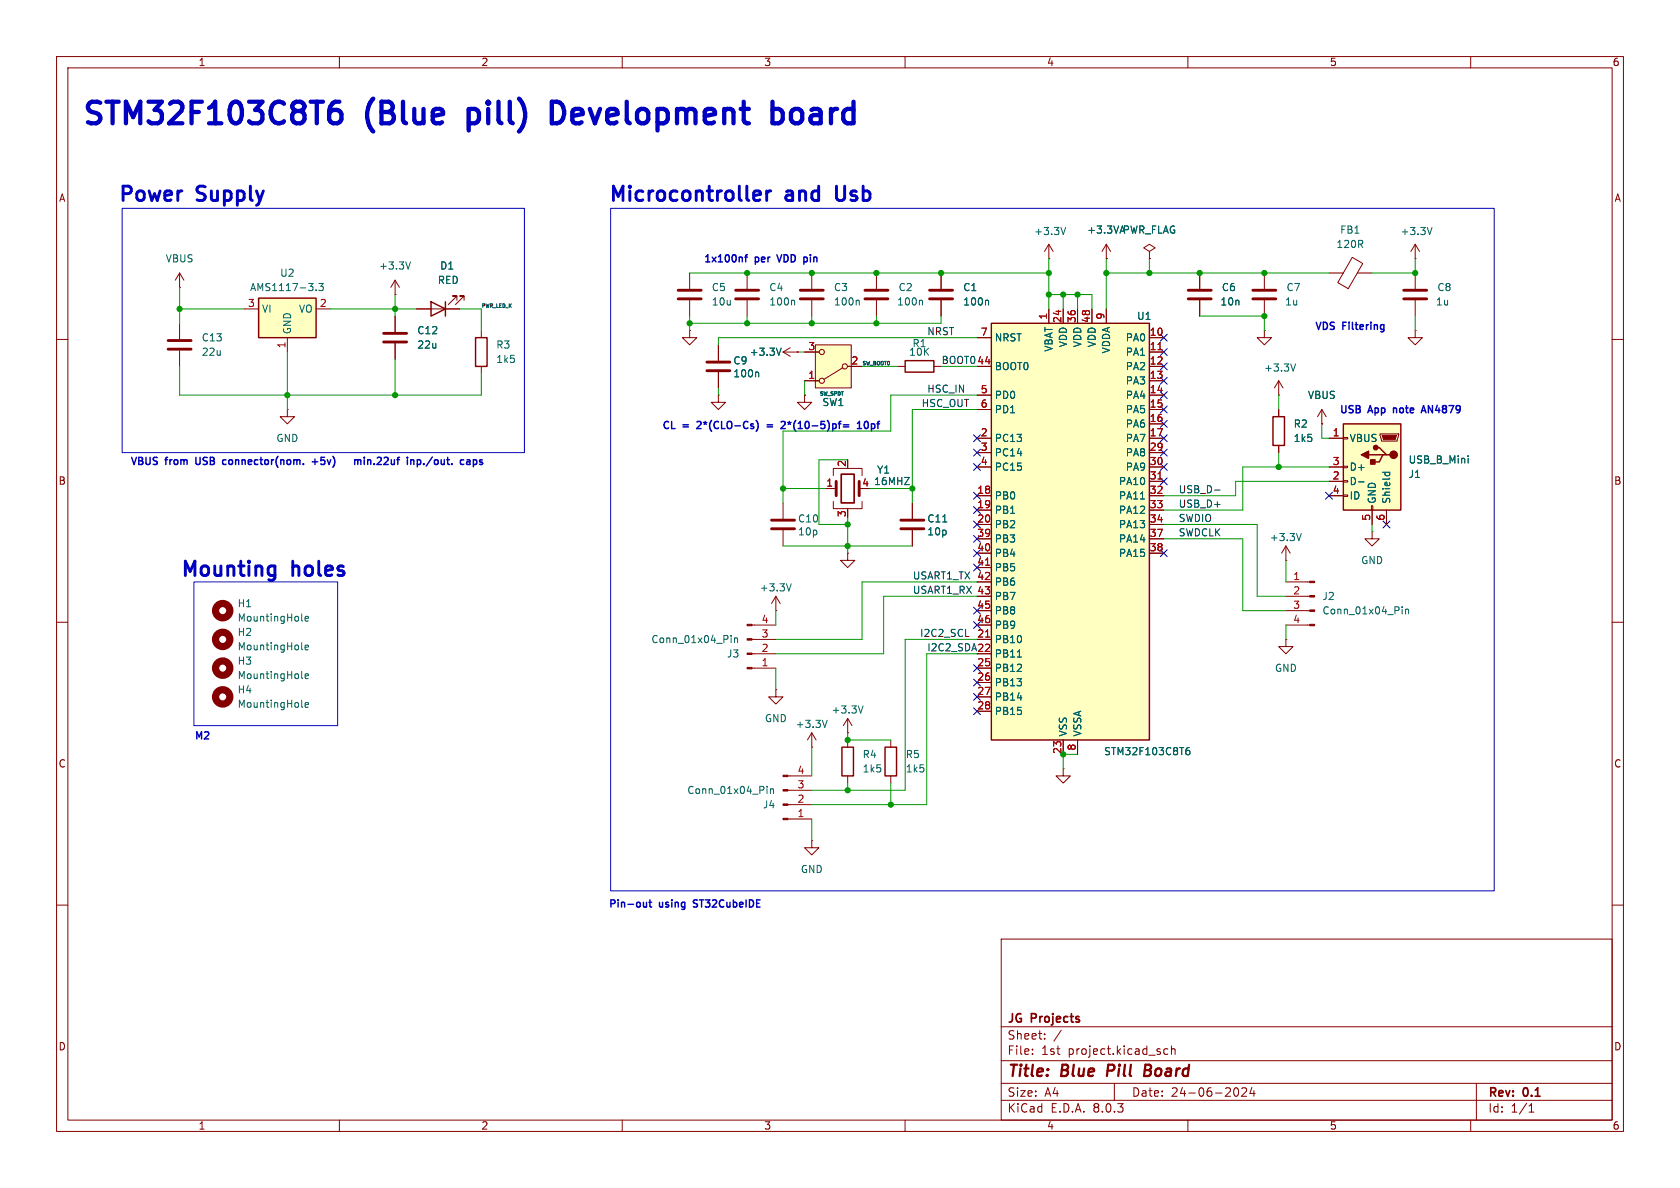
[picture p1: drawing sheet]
<svg xmlns="http://www.w3.org/2000/svg" width="297mm" height="210mm" viewBox="0 0 297 210" stroke-linecap="round" stroke-linejoin="round" font-family="sans-serif">
<g fill="none" stroke="#840000" stroke-width=".18">
<path d="M10 10h277v190h-277zM12 12h273v186h-273zM60 10v2M110 10v2M160 10v2M210 10v2M260 10v2M10 60h2M250.2 45.7h.1M250.2 43.2l-.8 1.3M250.2 43.2v2.5M250.2 43.2l.8 1.3"/>
<path d="M285 60h2M142.2 69.9v1.2h1.3l-1.3 1.3-1.2-1.3h1.2M142.2 69.9h.1M138.4 88.9v2.8M138.4 93.7v2.8M10 110h2M285 110h2M10 160h2M285 160h2M177 166h108v32h-108zM60 198v2M110 198v2"/>
<path d="M160 198v2M177 194.5h108M177 191.5h108M177 187.5h108M177 181.5h108M182.5 186.3v.1M182.5 185.5v.1M184.7 183.6v.1M184.7 182.8v.1M187.6 182.1l-1.3 2M197 191.5v3M206.5 185.5l-.5-.1-.3 .3v.4l.2 .2h.6"/>
<path d="M207.1 185.5l.2-.1 .4 .1v.9M207.1 184.9v1.5M210 198v2M218.3 192.4l.2-.1a.81 .81 0 0 1 .5 .6 .81 .81 0 0 1-.3 .8h-.4M219.5 192.4l.6-.1 .2 .1 .1 .3-.9 1.1h.9M221.3 192.2l-.3 1.1h.9M221.7 192.8v1M260 198v2M261 191.5v6.5M270.3 196.6h.9M270.3 195.5l.4-.4v1.5"/>
</g>
<path d="M195.9 188.2l-.2 2M202.4 189.2h.7M203.1 189.2l.2 .1M203.2 188.2h-.7l-.2 2 .9-.1M203.3 189.1l-.2 .1" fill="none" stroke="#840000" stroke-width=".4"/>
<path d="M253.2 40.2l-.5 1.3M53.3 109.6l.2 .2M53.9 109.4l.6-.1v-.3h-.4l-.2 .1 .1 .6h.5" fill="none" stroke="#006464" stroke-width=".18"/>
<circle cx="39.4" cy="107.9" r="1.27" fill="none" stroke="#840000" stroke-width="1.3"/>
<path d="M136.4 93.5h4.1M136.4 91.9h4.1" fill="none" stroke="#840000" stroke-width=".51"/>
<path d="M144.1 61h6.4v7.6h-6.4z" fill="#ffffc2"/>
<g fill="none" stroke="#840000" stroke-width=".18">
<path d="M31.7 50.8h.1M31.7 48.3l-.7 1.2M31.7 48.3v2.5M31.7 57.2v2.7M31.7 48.3l.8 1.2M143.5 48.3v2.8M143.5 53.1v2.8M154.9 48.3v2.8M154.9 53.1v2.8M166.4 48.3v2.8M166.4 53.1v2.8M185.4 45.7h.1"/>
<path d="M185.4 43.2l-.7 1.3M185.4 43.2v2.5M185.4 43.2l.8 1.3M212.1 48.3v2.8M212.1 53.1v2.8M223.5 58.4v1.3h1.3l-1.3 1.3-1.3-1.3h1.3M223.5 58.4h.1M223.5 48.3v2.8M223.5 53.1v2.8M250.2 58.4v1.3h1.3l-1.3 1.3-1.3-1.3h1.3M250.2 58.4h.1M31.7 62v2.8"/>
<path d="M138.4 62.2h2.6M138.4 62.2l1.3 .8M139.7 61.5l-1.3 .7M141 62.2h.1M142.2 67.3h2.6M142.2 62.2h2.6M144.1 61h6.4v7.6h-6.4zM149 65l-3.3 2.1M149.9 64.8h2.5M149.9 97.8v1.3h1.2l-1.2 1.2-1.3-1.2h1.3M149.9 97.8h.1M132.9 110.5h4.3"/>
<path d="M132.9 113h4.3M132.9 115.6h4.3M132.9 118.1h4.3M137.2 108h.1M137.2 105.4l-.8 1.3M137.2 105.4v2.6M137.2 105.4l.7 1.3M137.2 121.9v1.3h1.2l-1.2 1.3-1.3-1.3h1.3M137.2 121.9h.1M149.9 129.5h.1M149.9 127l-.8 1.3M149.9 127v2.5"/>
<path d="M149.9 127l.7 1.3"/>
<circle cx="145.3" cy="67.3" r=".46"/>
<circle cx="145.3" cy="62.2" r=".46"/>
<circle cx="149.4" cy="64.8" r=".46"/>
</g>
<g fill="none" stroke="#006464" stroke-width=".18">
<path d="M151.7 53.1l.2 .2v.6M162.9 53.1l.2 .2v.6M174.6 53.1l.2 .2v.6M188.4 40.2l-.4 1.3M138.1 61.5l-.4 1.3M53.3 114.7l.2 .2M53.9 114.5l.6-.2v-.2l-.4-.1-.2 .2 .1 .6h.5M129.2 112.3v.2M129.2 112.8v.8M129.9 112.8v.8M129.9 112.9l.1-.1h.3l.1 .8M139.9 103.2l-.4 1.3"/>
<path d="M152.6 124.8l-.4 1.3"/>
</g>
<g fill="#840000" stroke="#840000" stroke-width=".18">
<path d="M132.1 110.4h.8v.2h-.8z"/>
<path d="M132.1 112.9h.8v.3h-.8z"/>
<path d="M132.1 115.4h.8v.3h-.8z"/>
<path d="M132.1 118h.8v.2h-.8z"/>
</g>
<path d="M141.5 52.8h4M141.5 51.3h4M152.9 52.8h4.1M152.9 51.3h4.1M164.3 52.8h4.1M164.3 51.3h4.1M210.1 52.8h4M210.1 51.3h4M221.5 52.8h4.1M221.5 51.3h4.1M29.7 60.2h4.1M29.7 61.7h4.1" fill="none" stroke="#840000" stroke-width=".51"/>
<circle cx="39.4" cy="113" r="1.27" fill="none" stroke="#840000" stroke-width="1.3"/>
<path d="M45.7 52.7h10.2v7h-10.2z" fill="#ffffc2"/>
<path d="M45.7 52.7h10.2v7h-10.2zM76.2 53.3l2.5 1.3-2.5 1.3zM78.7 53.3v2.6M84.1 59.7h2v5.1h-2zM225 73.7h2.1v5h-2.1z" fill="none" stroke="#840000" stroke-width=".25"/>
<g fill="none" stroke="#840000" stroke-width=".18">
<path d="M43.2 54.6h2.5M50.8 59.7v2.5M55.9 54.6h2.5M69.8 52.1h.1M69.8 49.5v2.6M69.8 55.9v2.8M69.8 49.5l-.7 1.3M69.8 49.5l.8 1.3M73.7 54.6h7.6M80.8 53.1v-.8h-.8h.8l-1.6 1.5M82 53.1v-.8h-.7h.7l-1.5 1.5M85.1 58.4v1.3"/>
<path d="M195.6 45.7h.1M195.6 43.2l-.8 1.3M195.6 43.2v2.5M195.6 43.2l.7 1.3M203.2 44.5l1-.7-1-.6-1 .6 1 .7v1.2M203.2 45.7h.1M250.2 48.3v2.8M250.2 53.1v2.8M50.8 72.4v1.3h1.3l-1.3 1.2-1.3-1.2h1.3M50.8 72.4h.1M69.8 60.7v2.8M85.1 64.8v1.2"/>
<path d="M226.1 69.9h.1M226.1 67.3v2.6M226.1 72.4v1.3M226.1 78.7v1.3M226.1 67.3l-.8 1.3M226.1 67.3l.7 1.3M227.3 99.1h.1M227.3 96.5l-.7 1.3M227.3 96.5v2.6M227.3 96.5l.8 1.3M242.6 94v1.3h1.2l-1.2 1.2-1.3-1.2h1.3M242.6 94h.1"/>
<path d="M143.5 132.1h.1M143.5 129.5l-.8 1.3M143.5 129.5v2.6M143.5 129.5l.8 1.3"/>
</g>
<path d="M55.9 51.3v.1M56.4 50.1h.7l-.4 .5 .4 .1v.6l-.2 .1-.5-.1M72.6 46.3l-.5 1.3M229 64.3l-.4 1.3M230.1 94.3l-.5 1.3M53.3 119.8l.2 .2M53.9 119.5l.6-.1v-.2l-.4-.1-.2 .2 .1 .6h.5M53.3 124.9l.2 .1M53.9 124.6l.6-.1v-.2l-.4-.1-.2 .2 .1 .6h.5M146.2 127.3l-.4 1.3" fill="none" stroke="#006464" stroke-width=".18"/>
<g fill="none" stroke="#840000" stroke-width="1.3">
<circle cx="39.4" cy="118.1" r="1.27"/>
<circle cx="39.4" cy="123.2" r="1.27"/>
</g>
<path d="M67.8 58.9h4.1M248.2 52.8h4M248.2 51.3h4M67.8 60.5h4.1" fill="none" stroke="#840000" stroke-width=".51"/>
<path d="M237.5 74.9h10.1v15.3h-10.1z" fill="#ffffc2"/>
<path d="M160 63.8h5.1v2h-5.1zM237.5 74.9h10.1v15.3h-10.1zM243.2 79.1h.6l1.3 1.3h.6M241.9 80.4h2.6M245.1 80.4h-.6l-.7 1.3h-1.2M156.5 132.1h2v5.1h-2z" fill="none" stroke="#840000" stroke-width=".25"/>
<g fill="#840000" stroke="#840000" stroke-width=".25">
<path d="M240.7 80.4l1.2-.6v1.2z"/>
<path d="M242.3 81.3h.8v.7h-.8z"/>
<circle cx="246.4" cy="80.4" r=".63"/>
<circle cx="243.2" cy="79.1" r=".38"/>
</g>
<g fill="none" stroke="#840000" stroke-width=".18">
<path d="M121.9 58.4v1.3h1.3l-1.3 1.3-1.3-1.3h1.3M121.9 58.4h.1M121.9 48.3v2.8M121.9 53.1v2.8M132.1 48.3v2.8M132.1 53.1v2.8M234.9 48.3h2.6M239.1 45.5l1.8 1.1-2.5 4.4-1.9-1zM240 48.3h2.6M127 69.9v1.2h1.3l-1.3 1.3-1.3-1.3h1.3M127 69.9h.1M127 61v2.8"/>
<path d="M127 65.8v2.8M158.7 64.8h1.3M165.1 64.8h1.3M233.7 74.9h.1M233.7 72.4l-.8 1.3M233.7 72.4v2.5M233.7 72.4l.7 1.3M234.9 77.5h2.6M237.5 77.3h.8v.3h-.8zM244 76.7h3.3v.3l-.3 1h-2.8zM146 86.4h1.8M147.3 88.6v1.3h5.1v-1.3"/>
<path d="M147.3 84.1v-1.3h5.1v1.3M149.9 89.9v.3M161.3 88.9v2.8M161.3 93.7v2.8M234.9 85.1h2.6M234.9 82.6h2.6M234.9 87.6h2.6M237.5 87.5h.8v.3h-.8zM237.5 85h.8v.2h-.8zM237.5 82.4h.8v.3h-.8zM242.4 89.4h.3v.8h-.3zM242.6 90.2v2.5"/>
<path d="M245.1 90.2v2.5M227.3 113v1.3h1.3l-1.3 1.3-1.2-1.3h1.2M227.3 113h.1M227.3 110.5h4.2M227.3 108h4.2M227.3 105.4h4.2M227.3 102.9h4.2M157.5 130.8v1.3M157.5 137.2v1.2"/>
</g>
<g fill="#840000" stroke="#840000" stroke-width=".18">
<path d="M244.3 77h2.6l-.3 .7h-2z"/>
<path d="M231.5 110.4h.9v.2h-.9z"/>
<path d="M231.5 107.8h.9v.3h-.9z"/>
<path d="M231.5 105.3h.9v.2h-.9z"/>
<path d="M231.5 102.7h.9v.3h-.9z"/>
</g>
<g fill="none" stroke="#006464" stroke-width=".18">
<path d="M140.3 53.1l.2 .2v.6M133.9 65.8l.2 .2v.6M166.7 92.3h.7M240.2 85.2h.9M244.4 83.5h1.3M244.9 83.5l-.1 .4M245.6 83.5l.1 .4M259.6 80.6v.1M259.6 81v.9M247.9 107.3v.1M247.9 107.7v.8M248.5 107.7v.8"/>
<path d="M248.5 107.8l.2-.1h.3v.8"/>
</g>
<path d="M119.9 52.8h4.1M119.9 51.3h4.1M130 52.8h4.1M130 51.3h4.1M125 65.5h4M125 64h4M147.8 85.1v2.5M151.9 85.1v2.5M159.3 93.5h4M159.3 91.9h4" fill="none" stroke="#840000" stroke-width=".51"/>
<path d="M148.7 83.8h2.3v5.1h-2.3z" fill="none" stroke="#840000" stroke-width=".3"/>
<path d="M175.3 57.2h27.9v73.6h-27.9z" fill="#ffffc2"/>
<path d="M175.3 57.2h27.9v73.6h-27.9zM148.8 132.1h2.1v5.1h-2.1z" fill="none" stroke="#840000" stroke-width=".25"/>
<g fill="none" stroke="#840000" stroke-width=".18">
<path d="M69.8 55.9v2.8M73.7 54.6h2.5M78.7 54.6h2.6M166.4 48.3v2.8M166.4 53.1v2.8M172.7 59.7h2.6M185.4 54.6v2.6M188 54.6v2.6M190.5 54.6v2.6M193 54.6v2.6M195.6 45.7h.1M195.6 54.6v2.6"/>
<path d="M203.2 45.7h.1M203.2 59.7h2.5M212.1 48.3v2.8M212.1 53.1v2.8M69.8 60.7v2.8M127 61v2.8M127 65.8v2.8M141 62.2h.1M142.2 69.9h.1M142.2 62.2h2.6M142.2 67.3h2.6M149.9 64.8h2.5"/>
<path d="M172.7 64.8h2.6M172.7 69.9h2.6M172.7 72.4h2.6M172.7 77.5h2.6M203.2 62.2h2.5M203.2 64.8h2.5M203.2 67.3h2.5M203.2 69.9h2.5M203.2 72.4h2.5M203.2 74.9h2.5M203.2 77.5h2.5M226.1 72.4v1.3"/>
<path d="M226.1 78.7v1.3M233.7 74.9h.1M234.9 77.5h2.6M146 86.4h1.3M161.3 88.9v2.8M161.3 93.7v2.8M172.7 87.6h2.6M172.7 90.2h2.6M172.7 92.7h2.6M172.7 80h2.6M172.7 82.6h2.6M172.7 95.3h2.6"/>
<path d="M172.7 97.8h2.6M203.2 87.6h2.5M203.2 90.2h2.5M203.2 92.7h2.5M203.2 80h2.5M203.2 82.6h2.5M203.2 85.1h2.5M203.2 95.3h2.5M203.2 97.8h2.5M234.9 87.6h2.6M234.9 82.6h2.6M234.9 85.1h2.6"/>
<path d="M242.6 90.2v2.5M245.1 90.2v2.5M172.7 113h2.6M172.7 115.6h2.6M172.7 118.1h2.6M172.7 100.3h2.6M172.7 102.9h2.6M172.7 105.4h2.6M172.7 108h2.6M172.7 110.5h2.6M139.3 137.2h4.2M139.3 139.7h4.2"/>
<path d="M149.9 130.8v1.3M149.9 137.2v1.2M172.7 120.7h2.6M172.7 123.2h2.6M172.7 125.7h2.6M188 135.9v1.3h1.2l-1.2 1.2-1.3-1.2h1.3M188 135.9h.1M188 130.8v2.6M190.5 130.8v2.6M139.3 142.2h4.2M139.3 144.8h4.2M143.5 148.6v1.3h1.3l-1.3 1.2-1.3-1.2h1.3"/>
<path d="M143.5 148.6h.1"/>
</g>
<path d="M204.7 61.8h.7M174.2 99.9h.8M204.7 84.7h.7M174.2 112.6h.8" fill="none" stroke="#a90000" stroke-width=".18"/>
<g fill="none" stroke="#006464" stroke-width=".18">
<path d="M174.6 53.1l.2 .2v.6M133.9 65.8l.2 .2v.6M138.1 61.5l-.4 1.3M166.7 92.3h.7M201.6 88.2h.7M240.2 85.2h.9M244.4 83.5h1.3M244.9 83.5l-.1 .4M245.6 83.5l.1 .4M259.6 80.6v.1M259.6 81v.9M179.9 116.1h.7"/>
<path d="M135.6 139v.1M135.6 139.4v.9M136.2 139.4v.9M136.2 139.6l.2-.2 .3 .1v.8M209.6 132.9l.3-.3 .3 .1 .2 .2v.3l-.3 .2h-.3l-.2-.2M210.2 132.2h-.3l-.3 .5"/>
</g>
<g fill="#840000" stroke="#840000" stroke-width=".18">
<path d="M138.4 137h.9v.3h-.9z"/>
<path d="M138.4 139.6h.9v.2h-.9z"/>
<path d="M138.4 142.1h.9v.3h-.9z"/>
<path d="M138.4 144.7h.9v.2h-.9z"/>
</g>
<path d="M214.7 86.6h1M170.7 112.5h.6" fill="none" stroke="#0f0f0f" stroke-width=".18"/>
<path d="M60 18a1.51 1.51 0 0 0-1.8 1.6v1.5l.3 .5 .4 .2h.7l.6-.4 .2-.3v-.9l-.4-.6-.4-.2h-.7l-.4 .2-.3 .6M99 18.2l-.5-.2h-.9v3.8h.9l.5-.2M136.6 19.4l.3-.1h.7l.6 .3 .2 .4v1.1l-.4 .5-.4 .2h-.7l-.3-.2M136.6 18v3.8" fill="none" stroke="#0000c2" stroke-width=".76"/>
<path d="M134.1 33.7l.2 .2 .2 .5-1.3 .2M134.3 35.3l-.2 .1M135.5 33.7v1.7M136.3 33.7a.65 .65 0 0 0-.8 .5M48.4 100l.2 .2M48.6 100v2.1l-.1 .2M48.6 101.6l-.2 .1" fill="none" stroke="#0000c2" stroke-width=".51"/>
<g fill="none" stroke="#0000c2" stroke-width=".25">
<path d="M131.7 45.5h.4M132.1 45l-.3 .2v1.1M137.3 45l.5 1.3M142.2 45.5h.4M142.6 46.2l-.4 .1M123.9 75l-.7 .8h.7M133.7 74.3a1.46 1.46 0 0 1 0 1.9M135.6 75.1h1M135.6 75.5h1M138.1 74.6l.5-.1 .2 .4-.8 .9h.8M149.1 75.1h1M149.1 75.5h1"/>
<path d="M151.6 75.8h.7M151.6 74.9l.3-.4v1.3M153.2 74.5a.68 .68 0 0 0-.4 .6 .68 .68 0 0 0 .4 .7M251.2 73l.5-1.3 .4 1.3M251.4 72.6h.6M39.4 81.9l.1 .2h.3M39.8 81.3h-.3l-.1 .2M55.2 81.6h1M55.7 81.1v1M62.7 81.4l.4-.1 .1 .1M62.7 81.3v.8M63.2 81.4l.2-.1h.3l.1 .8"/>
<path d="M63.2 81.4v.7M64.4 80.8v.2M64.4 81.3v.8M65 81.3v.8M65.4 81.3l-.4 .1M73.8 81.3h.3l.3 .2-.1 .6h-.5M73.8 81.3v1.2M74.9 82v.1M82.9 81.3l.2 .1v.7M83.1 82.1h-.4M83.1 81.6h-.4M83.7 81.3h.3l.3 .2-.1 .6h-.5"/>
<path d="M83.7 81.3v1.2M84.8 82.1h.3M85 81.3l-.2 .1 .2 .3M114.3 159.5v.8M114.7 159.5h.5M114.9 159.1v1.1l.3 .1M114.3 160.2l-.2 .1"/>
</g>
<path d="M21.6 36.8h71.1v43.2h-71.1zM107.9 36.8h156.3v120.7h-156.3zM34.3 102.9h25.4v25.4h-25.4z" fill="none" stroke="#0000c2" stroke-width=".18"/>
<g fill="none" stroke="#009600" stroke-width=".18">
<path d="M31.7 50.8v6.4M31.7 54.6h11.5M58.4 54.6h15.3M69.8 52.1v3.8M81.3 54.6h3.8v3.8M121.9 48.3h63.5M121.9 55.9v2.5M132.1 55.9v1.3M143.5 55.9v1.3M154.9 55.9v1.3M166.4 55.9v1.3h-44.5M172.7 59.7h-45.7v1.3"/>
<path d="M185.4 52.1h7.6v2.5M185.4 45.7v8.9M188 52.1v2.5M190.5 52.1v2.5M195.6 48.3h39.3M195.6 45.7v8.9M203.2 45.7v2.6M212.1 55.9h11.4v2.5M250.2 45.7v2.6h-7.6M250.2 55.9v2.5M31.7 64.8v5.1h53.4v-3.9M50.8 62.2v10.2"/>
<path d="M69.8 63.5v6.4M127 68.6v1.3M141 62.2h1.2M142.2 67.3v2.6M152.4 64.8h6.3M166.4 64.8h6.3M172.7 69.9h-15.2v6.3h-19.1v12.7M172.7 72.4h-11.4v16.5M226.1 69.9v2.5M233.7 74.9v2.6h1.2M138.4 96.5h22.9M138.4 86.4h7.6"/>
<path d="M149.9 91.4v6.4M149.9 81.3h-5.1v11.4h5.1M153.7 86.4h7.6M205.7 95.3h14v12.7h7.6M205.7 92.7h16.5v12.7h5.1M226.1 80v2.6M227.3 99.1v3.8M234.9 82.6h-15.2v7.6h-14M234.9 85.1h-16.5v2.5h-12.7M242.6 92.7v1.3M137.2 108v2.5M137.2 118.1v3.8"/>
<path d="M172.7 113h-12.7v26.7h-16.5M172.7 105.4h-16.5v10.2h-19M172.7 115.6h-8.9v26.6h-20.3M172.7 102.9h-20.3v10.1h-15.2M227.3 110.5v2.5M143.5 132.1v5.1M149.9 129.5v1.3h7.6M149.9 138.4v1.3M157.5 138.4v3.8M190.5 133.4h-2.5v2.5M143.5 144.8v3.8"/>
</g>
<g fill="none" stroke="#000084" stroke-width=".18">
<path d="M205.1 59.1l1.2 1.2M206.3 59.1l-1.2 1.2M172.1 79.4l1.2 1.2M172.1 76.9l1.2 1.2M173.3 79.4l-1.2 1.2M173.3 76.9l-1.2 1.2M205.1 66.7l1.2 1.2M205.1 64.2l1.2 1.2M205.1 74.3l1.2 1.2M205.1 61.6l1.2 1.2M205.1 71.8l1.2 1.2M205.1 76.9l1.2 1.2"/>
<path d="M205.1 79.4l1.2 1.2M205.1 69.2l1.2 1.3M206.3 66.7l-1.2 1.2M206.3 74.3l-1.2 1.2M206.3 76.9l-1.2 1.2M206.3 64.2l-1.2 1.2M206.3 61.6l-1.2 1.2M206.3 71.8l-1.2 1.2M206.3 79.4l-1.2 1.2M206.3 69.2l-1.2 1.3M172.1 92.1l1.2 1.2M172.1 99.7l1.2 1.2"/>
<path d="M172.1 89.6l1.2 1.2M172.1 87l1.2 1.2M172.1 81.9l1.2 1.3M172.1 94.6l1.2 1.3M172.1 97.2l1.2 1.2M173.3 92.1l-1.2 1.2M173.3 99.7l-1.2 1.2M173.3 97.2l-1.2 1.2M173.3 89.6l-1.2 1.2M173.3 87l-1.2 1.2M173.3 94.6l-1.2 1.3M173.3 81.9l-1.2 1.3"/>
<path d="M205.1 97.2l1.2 1.2M205.1 84.5l1.2 1.2M205.1 81.9l1.2 1.3M206.3 97.2l-1.2 1.2M206.3 84.5l-1.2 1.2M206.3 81.9l-1.2 1.3M234.3 87l1.3 1.2M235.6 87l-1.3 1.2M244.5 92.1l1.2 1.2M245.7 92.1l-1.2 1.2M172.1 107.3l1.2 1.3M172.1 117.5l1.2 1.2"/>
<path d="M172.1 109.9l1.2 1.2M173.3 117.5l-1.2 1.2M173.3 107.3l-1.2 1.3M173.3 109.9l-1.2 1.2M172.1 122.6l1.2 1.2M172.1 120l1.2 1.3M172.1 125.1l1.2 1.2M173.3 122.6l-1.2 1.2M173.3 120l-1.2 1.3M173.3 125.1l-1.2 1.2"/>
</g>
<g fill="#009600" stroke="#009600" stroke-width=".18">
<circle cx="185.4" cy="52.1" r=".46"/>
<circle cx="185.4" cy="48.3" r=".46"/>
<circle cx="154.9" cy="48.3" r=".46"/>
<circle cx="143.5" cy="48.3" r=".46"/>
<circle cx="166.4" cy="48.3" r=".46"/>
<circle cx="188" cy="52.1" r=".46"/>
<circle cx="190.5" cy="52.1" r=".46"/>
<circle cx="154.9" cy="57.2" r=".46"/>
<circle cx="161.3" cy="86.4" r=".46"/>
<circle cx="149.9" cy="96.5" r=".46"/>
<circle cx="138.4" cy="86.4" r=".46"/>
<circle cx="132.1" cy="57.2" r=".46"/>
<circle cx="143.5" cy="57.2" r=".46"/>
<circle cx="149.9" cy="92.7" r=".46"/>
<circle cx="121.9" cy="57.2" r=".46"/>
<circle cx="69.8" cy="54.6" r=".46"/>
<circle cx="50.8" cy="69.9" r=".46"/>
<circle cx="31.7" cy="54.6" r=".46"/>
<circle cx="69.8" cy="69.9" r=".46"/>
<circle cx="157.5" cy="142.2" r=".46"/>
<circle cx="149.9" cy="130.8" r=".46"/>
<circle cx="149.9" cy="139.7" r=".46"/>
<circle cx="226.1" cy="82.6" r=".46"/>
<circle cx="250.2" cy="48.3" r=".46"/>
<circle cx="203.2" cy="48.3" r=".46"/>
<circle cx="212.1" cy="48.3" r=".46"/>
<circle cx="195.6" cy="48.3" r=".46"/>
<circle cx="223.5" cy="55.9" r=".46"/>
<circle cx="223.5" cy="48.3" r=".46"/>
<circle cx="188" cy="133.4" r=".46"/>
<circle cx="132.1" cy="48.3" r=".46"/>
</g>
<g font-size="5.3" fill="#0000c2">
<text x="14.1" y="23.1">STM32F103C8T6</text>
<text x="64.8" y="23.1">(Blue</text>
<text x="84.2" y="23.1">pill)</text>
<text x="100.5" y="23.1">Development</text>
<text x="141" y="23.1">board</text>
</g>
<g font-size="3.5" fill="#0000c2">
<text x="20.6" y="36.3">Power</text>
<text x="34.8" y="36.3">Supply</text>
<text x="107.3" y="36.3">Microcontroller</text>
<text x="138.9" y="36.3">and</text>
<text x="148.8" y="36.3">Usb</text>
<text x="31.7" y="102.6">Mounting</text>
<text x="51.7" y="102.6">holes</text>
</g>
<g font-size="2.8" fill="#840000">
<text x="178" y="190.9">Title:</text>
<text x="187.7" y="190.9">Blue</text>
<text x="196.6" y="190.9">Pill</text>
<text x="203.9" y="190.9">Board</text>
</g>
<g font-size="2.1" fill="#840000">
<text x="178" y="184">Sheet:</text>
<text x="178" y="181.2">JG</text>
<text x="182.4" y="181.2">Projects</text>
<text x="178" y="186.7">File:</text>
<text x="184.1" y="186.7">1st</text>
<text x="188.9" y="186.7">project.kicad_sch</text>
<text x="178" y="196.9">KiCad</text>
<text x="178" y="194.1">Size:</text>
<text x="184.7" y="194.1">A4</text>
<text x="185.7" y="196.9">E.D.A.</text>
<text x="193.3" y="196.9">8.0.3</text>
<text x="200" y="194.1">Date:</text>
<text x="207" y="194.1">24-06-2024</text>
<text x="263" y="194.3">Rev:</text>
<text x="263" y="196.9">Id:</text>
<text x="267.1" y="196.9">1/1</text>
<text x="269.4" y="194.3">0.1</text>
</g>
<g font-size="1.8" fill="#840000">
<text x="35" y="11.9">1</text>
<text x="85" y="11.9">2</text>
<text x="135" y="11.9">3</text>
<text x="185" y="11.9">4</text>
<text x="235" y="11.9">5</text>
<text x="285" y="11.9">6</text>
<text x="10.3" y="35.9">A</text>
<text x="285.3" y="35.9">A</text>
<text x="10.3" y="85.9">B</text>
<text x="285.3" y="85.9">B</text>
<text x="10.3" y="135.9">C</text>
<text x="285.3" y="135.9">C</text>
<text x="10.3" y="185.9">D</text>
<text x="285.3" y="185.9">D</text>
<text x="35" y="199.9">1</text>
<text x="85" y="199.9">2</text>
<text x="135" y="199.9">3</text>
<text x="185" y="199.9">4</text>
<text x="235" y="199.9">5</text>
<text x="285" y="199.9">6</text>
</g>
<g font-size="1.8" fill="#006464">
<text x="182.7" y="41.8">+3.3V</text>
<text x="192.1" y="41.5">+3.3VA PWR_FLAG</text>
<text x="236.8" y="41.5">FB1</text>
<text x="247.5" y="41.8">+3.3V</text>
<text x="29.2" y="46.6">VBUS</text>
<text x="66.9" y="47.9">+3.3V</text>
<text x="77.7" y="47.9">D1</text>
<text x="236.2" y="44">120R</text>
<text x="44.1" y="51.7">AMS1117-3.3</text>
<text x="49.4" y="49.1">U2</text>
<text x="77.3" y="50.4">RED</text>
<text x="125.7" y="51.7">C5</text>
<text x="135.9" y="51.7">C4</text>
<text x="147.3" y="51.7">C3</text>
<text x="158.8" y="51.7">C2</text>
<text x="170.2" y="51.7">C1</text>
<text x="215.9" y="51.7">C6</text>
<text x="227.3" y="51.7">C7</text>
<text x="254" y="51.7">C8</text>
<text x="46.2" y="55.5">VI</text>
<text x="51.7" y="59.2" transform="rotate(-90 51.7 59.2)">GND</text>
<text x="52.7" y="55.5">VO</text>
<text x="73.7" y="59.3">C12</text>
<text x="125.7" y="54.2">10u</text>
<text x="135.9" y="54.2">100n</text>
<text x="147.3" y="54.2">100n</text>
<text x="158.5" y="54.2">100n</text>
<text x="170.2" y="54.2">100n</text>
<text x="200.9" y="56.7">U1</text>
<text x="215.7" y="54.2">10n</text>
<text x="227.1" y="54.2">1u</text>
<text x="253.8" y="54.2">1u</text>
<text x="35.6" y="60.6">C13</text>
<text x="35.6" y="63.1">22u</text>
<text x="73.7" y="61.8">22u</text>
<text x="87.6" y="61.8">R3</text>
<text x="87.6" y="64.4">1k5</text>
<text x="129.5" y="64.6">C9</text>
<text x="132.4" y="63.1">+3.3V</text>
<text x="160.6" y="63.1">10K</text>
<text x="161.2" y="61.6">R1</text>
<text x="175.8" y="65.6">BOOT0</text>
<text x="175.8" y="60.6">NRST</text>
<text x="186.3" y="62.3" transform="rotate(-90 186.3 62.3)">VBAT</text>
<text x="188.8" y="61.5" transform="rotate(-90 188.8 61.5)">VDD</text>
<text x="191.4" y="61.5" transform="rotate(-90 191.4 61.5)">VDD</text>
<text x="193.9" y="61.5" transform="rotate(-90 193.9 61.5)">VDD</text>
<text x="196.4" y="62.6" transform="rotate(-90 196.4 62.6)">VDDA</text>
<text x="198.9" y="60.6">PA0</text>
<text x="198.9" y="63.1">PA1</text>
<text x="198.9" y="65.6">PA2</text>
<text x="223.4" y="65.9">+3.3V</text>
<text x="129.5" y="66.9">100n</text>
<text x="145.3" y="72">SW1</text>
<text x="175.8" y="70.7">PD0</text>
<text x="198.9" y="68.2">PA3</text>
<text x="198.9" y="70.7">PA4</text>
<text x="231.1" y="70.7">VBUS</text>
<text x="175.8" y="73.3">PD1</text>
<text x="198.9" y="73.3">PA5</text>
<text x="198.9" y="75.8">PA6</text>
<text x="228.6" y="75.8">R2</text>
<text x="48.8" y="78.3">GND</text>
<text x="155" y="83.9">Y1</text>
<text x="175.8" y="78.3">PC13</text>
<text x="175.8" y="80.9">PC14</text>
<text x="175.8" y="83.4">PC15</text>
<text x="198.9" y="78.3">PA7</text>
<text x="198.9" y="80.9">PA8</text>
<text x="198.9" y="83.4">PA9</text>
<text x="228.6" y="78.3">1k5</text>
<text x="238.5" y="78.3">VBUS</text>
<text x="238.5" y="83.4">D+</text>
<text x="248.9" y="82.1">USB_B_Mini</text>
<text x="154.4" y="86">16MHZ</text>
<text x="175.8" y="88.5">PB0</text>
<text x="197.7" y="86">PA10</text>
<text x="197.7" y="88.5">PA11</text>
<text x="238.5" y="86">D-</text>
<text x="238.5" y="88.5">ID</text>
<text x="243.4" y="89.2" transform="rotate(-90 243.4 89.2)">GND</text>
<text x="246" y="89.2" transform="rotate(-90 246 89.2)">Shield</text>
<text x="248.9" y="84.7">J1</text>
<text x="141" y="92.6">C10</text>
<text x="141" y="94.8">10p</text>
<text x="163.8" y="92.6">C11</text>
<text x="163.8" y="94.8">10p</text>
<text x="175.8" y="91">PB1</text>
<text x="175.8" y="93.6">PB2</text>
<text x="197.7" y="91">PA12</text>
<text x="197.7" y="93.6">PA13</text>
<text x="224.4" y="95.9">+3.3V</text>
<text x="175.8" y="96.1">PB3</text>
<text x="175.8" y="98.7">PB4</text>
<text x="175.8" y="101.2">PB5</text>
<text x="197.7" y="96.1">PA14</text>
<text x="197.7" y="98.7">PA15</text>
<text x="240.5" y="99.9">GND</text>
<text x="41.9" y="107.5">H1</text>
<text x="134.2" y="104.7">+3.3V</text>
<text x="175.8" y="103.7">PB6</text>
<text x="175.8" y="106.3">PB7</text>
<text x="233.7" y="106.3">J2</text>
<text x="41.9" y="110.1">MountingHole</text>
<text x="41.9" y="112.6">H2</text>
<text x="115.1" y="113.9">Conn_01x04_Pin</text>
<text x="175.8" y="113.9">PB10</text>
<text x="175.8" y="108.8">PB8</text>
<text x="175.8" y="111.4">PB9</text>
<text x="233.7" y="108.8">Conn_01x04_Pin</text>
<text x="41.9" y="115.2">MountingHole</text>
<text x="41.9" y="117.7">H3</text>
<text x="128.4" y="116.4">J3</text>
<text x="175.8" y="116.4">PB11</text>
<text x="175.8" y="119">PB12</text>
<text x="225.3" y="119">GND</text>
<text x="41.9" y="122.8">H4</text>
<text x="41.9" y="125.3">MountingHole</text>
<text x="41.9" y="120.2">MountingHole</text>
<text x="175.8" y="121.5">PB13</text>
<text x="175.8" y="124.1">PB14</text>
<text x="135.1" y="127.9">GND</text>
<text x="140.6" y="128.9">+3.3V</text>
<text x="146.9" y="126.3">+3.3V</text>
<text x="175.8" y="126.6">PB15</text>
<text x="188.8" y="130.3" transform="rotate(-90 188.8 130.3)">VSS</text>
<text x="191.4" y="130.3" transform="rotate(-90 191.4 130.3)">VSSA</text>
<text x="152.4" y="134.2">R4</text>
<text x="152.4" y="136.8">1k5</text>
<text x="160" y="134.2">R5</text>
<text x="160" y="136.8">1k5</text>
<text x="195.1" y="133.7">STM32F103C8T6</text>
<text x="121.4" y="140.6">Conn_01x04_Pin</text>
<text x="134.8" y="143.1">J4</text>
<text x="141.5" y="154.5">GND</text>
</g>
<g font-size="1.8" fill="#0000c2">
<text x="124.3" y="46.7">1x100nf</text>
<text x="133.5" y="46.7">per</text>
<text x="138" y="46.7">VDD</text>
<text x="143.1" y="46.7">pin</text>
<text x="232.3" y="58.7">VDS</text>
<text x="237.4" y="58.7">Filtering</text>
<text x="116.9" y="76.2">CL</text>
<text x="120.7" y="76.2">=</text>
<text x="123.7" y="76.2">2*(CLO-Cs)</text>
<text x="139.6" y="76.2">2*(10-5)pf=</text>
<text x="153.6" y="76.2">10pf</text>
<text x="236.7" y="73.4">USB</text>
<text x="241.9" y="73.4">App</text>
<text x="246.8" y="73.4">note</text>
<text x="252.4" y="73.4">AN4879</text>
<text x="22.9" y="82.6">VBUS</text>
<text x="29.3" y="82.6">from</text>
<text x="35.1" y="82.6">USB</text>
<text x="40.4" y="82.6">connector(nom.</text>
<text x="56.7" y="82.6">+5v)</text>
<text x="65.7" y="82.6">min.22uf</text>
<text x="75.5" y="82.6">inp./out.</text>
<text x="85.5" y="82.6">caps</text>
<text x="34.2" y="131.1">M2</text>
<text x="107.4" y="160.8">Pin-out</text>
<text x="116.5" y="160.8">using</text>
<text x="123.1" y="160.8">ST32CubeIDE</text>
</g>
<g font-size="1.8" fill="#a90000">
<text x="43.7" y="54.4">3</text>
<text x="56.4" y="54.4">2</text>
<text x="173.3" y="59.4">7</text>
<text x="185.2" y="56.6" transform="rotate(-90 185.2 56.6)">1</text>
<text x="187.7" y="57.2" transform="rotate(-90 187.7 57.2)">24</text>
<text x="190.2" y="57.2" transform="rotate(-90 190.2 57.2)">36</text>
<text x="192.8" y="57.2" transform="rotate(-90 192.8 57.2)">48</text>
<text x="195.3" y="56.6" transform="rotate(-90 195.3 56.6)">9</text>
<text x="203.2" y="59.4">10</text>
<text x="50.5" y="61.7" transform="rotate(-90 50.5 61.7)">1</text>
<text x="142.8" y="62">3</text>
<text x="150.4" y="64.5">2</text>
<text x="172.7" y="64.5">44</text>
<text x="203.2" y="62">11</text>
<text x="203.2" y="64.5">12</text>
<text x="142.8" y="67.1">1</text>
<text x="173.3" y="69.6">5</text>
<text x="203.2" y="67.1">13</text>
<text x="203.2" y="69.6">14</text>
<text x="173.3" y="77.2">2</text>
<text x="173.3" y="72.1">6</text>
<text x="203.2" y="72.1">15</text>
<text x="203.2" y="74.7">16</text>
<text x="203.2" y="77.2">17</text>
<text x="235.5" y="77.2">1</text>
<text x="149.6" y="82.6" transform="rotate(-90 149.6 82.6)">2</text>
<text x="173.3" y="79.8">3</text>
<text x="173.3" y="82.3">4</text>
<text x="203.2" y="79.8">29</text>
<text x="203.2" y="82.3">30</text>
<text x="235.5" y="82.3">3</text>
<text x="146" y="86.1">1</text>
<text x="152.3" y="86.1">4</text>
<text x="172.7" y="87.4">18</text>
<text x="172.7" y="89.9">19</text>
<text x="203.2" y="84.8">31</text>
<text x="203.2" y="87.4">32</text>
<text x="203.2" y="89.9">33</text>
<text x="235.5" y="84.8">2</text>
<text x="235.5" y="87.4">4</text>
<text x="149.6" y="91.5" transform="rotate(-90 149.6 91.5)">3</text>
<text x="172.7" y="92.5">20</text>
<text x="172.7" y="95">39</text>
<text x="203.2" y="92.5">34</text>
<text x="203.2" y="95">37</text>
<text x="242.3" y="92.1" transform="rotate(-90 242.3 92.1)">5</text>
<text x="244.9" y="92.1" transform="rotate(-90 244.9 92.1)">6</text>
<text x="172.7" y="97.5">40</text>
<text x="172.7" y="100.1">41</text>
<text x="203.2" y="97.5">38</text>
<text x="172.7" y="107.7">45</text>
<text x="172.7" y="102.6">42</text>
<text x="172.7" y="105.2">43</text>
<text x="228.5" y="102.6">1</text>
<text x="228.5" y="105.2">2</text>
<text x="228.5" y="107.7">3</text>
<text x="134.5" y="112.8">3</text>
<text x="134.5" y="110.2">4</text>
<text x="172.7" y="112.8">21</text>
<text x="172.7" y="110.2">46</text>
<text x="228.5" y="110.2">4</text>
<text x="134.5" y="117.9">1</text>
<text x="134.5" y="115.3">2</text>
<text x="172.7" y="117.9">25</text>
<text x="172.7" y="115.3">22</text>
<text x="172.7" y="120.4">26</text>
<text x="172.7" y="122.9">27</text>
<text x="172.7" y="125.5">28</text>
<text x="140.9" y="136.9">4</text>
<text x="187.7" y="133.4" transform="rotate(-90 187.7 133.4)">23</text>
<text x="190.2" y="132.8" transform="rotate(-90 190.2 132.8)">8</text>
<text x="140.9" y="142">2</text>
<text x="140.9" y="139.4">3</text>
<text x="140.9" y="144.5">1</text>
</g>
<g font-size="1.8" fill="#0f0f0f">
<text x="163.8" y="59.3">NRST</text>
<text x="166.4" y="64.4">BOOT0</text>
<text x="163.8" y="69.5">HSC_IN</text>
<text x="162.8" y="72">HSC_OUT</text>
<text x="208.3" y="89.8">USB_D+</text>
<text x="208.3" y="87.3">USB_D-</text>
<text x="208.3" y="92.4">SWDIO</text>
<text x="208.3" y="94.9">SWDCLK</text>
<text x="161.3" y="102.5">USART1_TX 42</text>
<text x="161.3" y="105.1">USART1_RX 43</text>
<text x="162.6" y="112.7">I2C2_SCL</text>
<text x="163.8" y="115.2">I2C2_SDA 22</text>
</g>
<g font-size=".9" fill="#0f0f0f">
<text x="85.1" y="54.4">PWR_LED_K</text>
<text x="152.4" y="64.6">SW_BOOT0</text>
</g>
<text font-size=".9" fill="#006464" x="144.8" y="70.1">SW_SPDT</text>
</svg>
